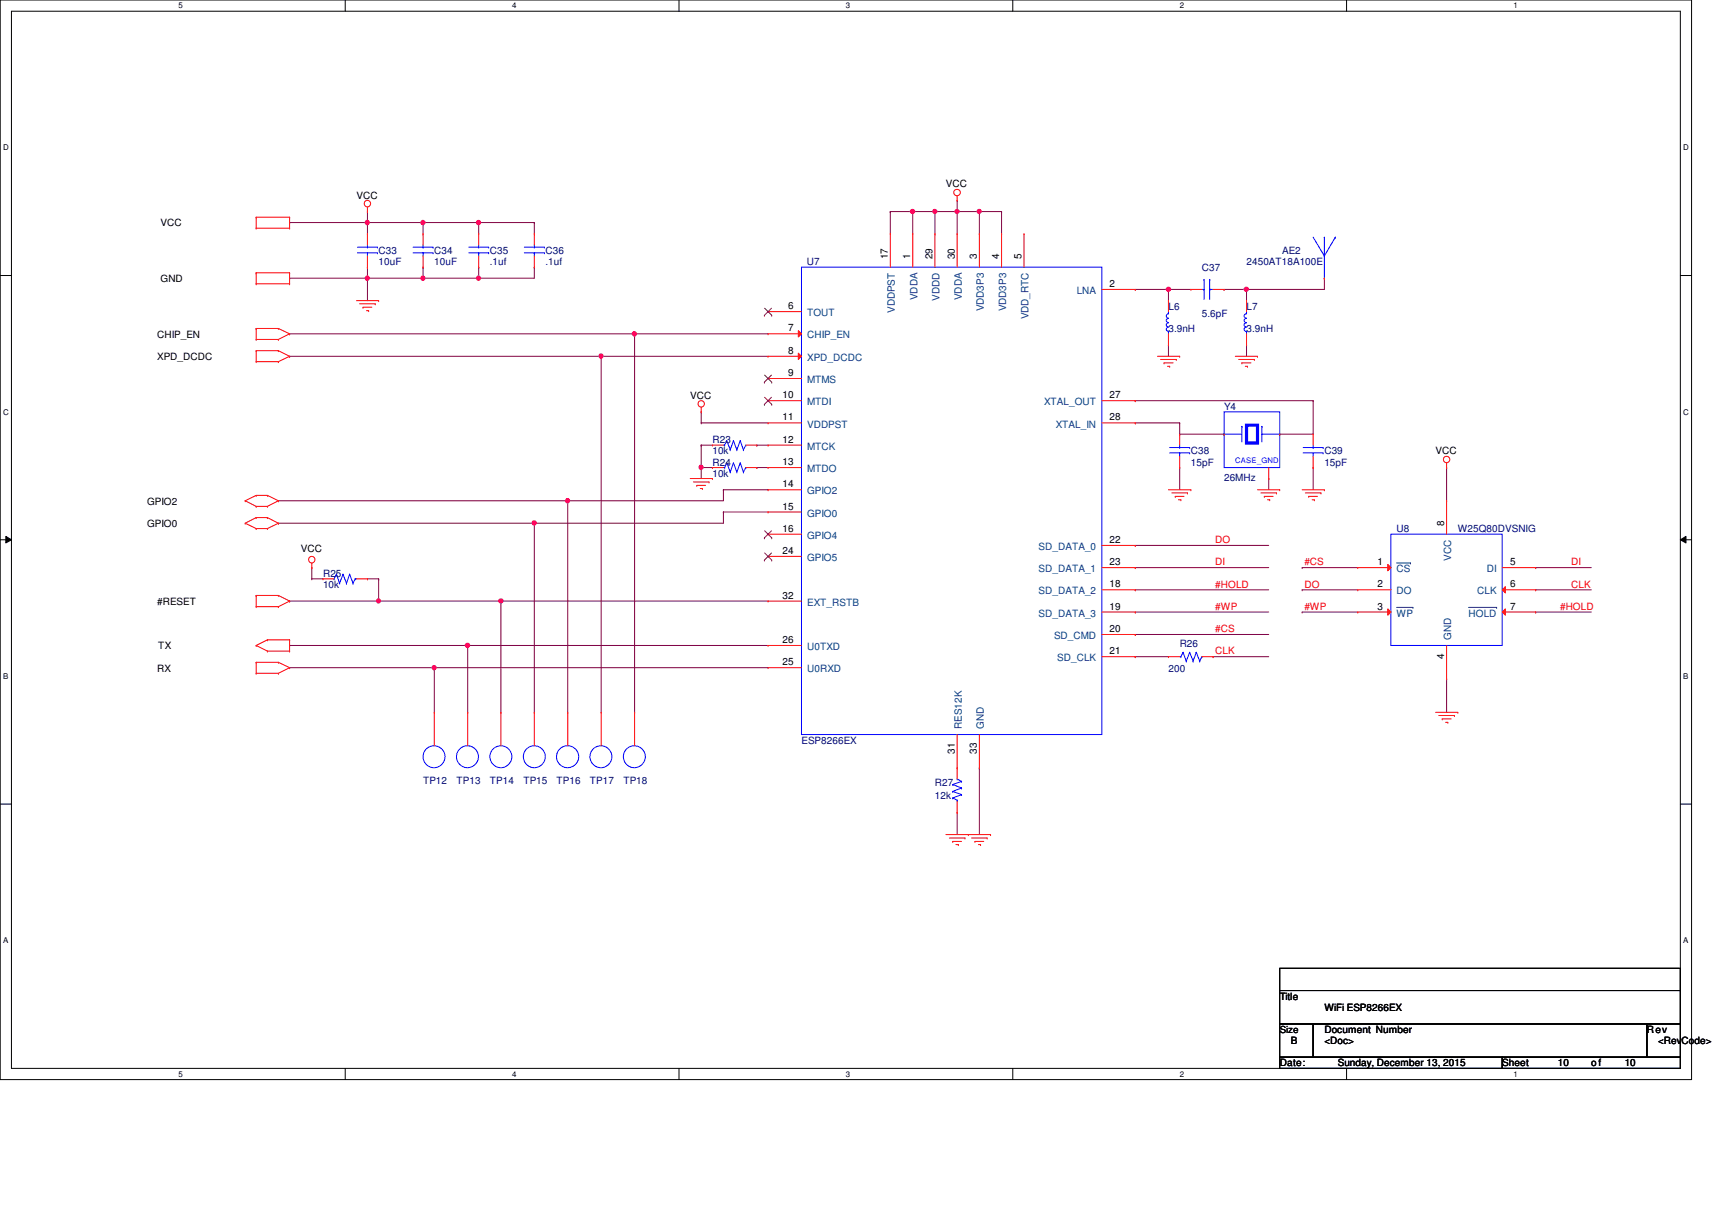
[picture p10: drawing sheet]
<svg xmlns="http://www.w3.org/2000/svg" width="297mm" height="210mm" viewBox="0 0 297 210" stroke-linecap="round" stroke-linejoin="round" font-family="sans-serif">
<path d="M0 0h293.5v187.3h-293.5zM2 1.9h289.5v183.4h-289.5z" fill="none" stroke="#000" stroke-width=".17"/>
<g fill="#fff">
<path d="M30.9 .2h.8v1.5h-.8z"/>
<path d="M30.9 185.5h.8v1.6h-.8z"/>
</g>
<path d="M59.9 0v1.9M59.9 185.3v2" fill="none" stroke="#000" stroke-width=".17"/>
<g fill="#fff">
<path d="M88.9 .2h.7v1.5h-.7z"/>
<path d="M88.9 185.5h.7v1.6h-.7z"/>
</g>
<path d="M117.8 0v1.9M117.8 185.3v2" fill="none" stroke="#000" stroke-width=".17"/>
<g fill="#fff">
<path d="M146.8 .2h.7v1.5h-.7z"/>
<path d="M146.8 185.5h.7v1.6h-.7z"/>
</g>
<path d="M175.7 0v1.9M175.7 185.3v2" fill="none" stroke="#000" stroke-width=".17"/>
<g fill="#fff">
<path d="M204.7 .2h.7v1.5h-.7z"/>
<path d="M204.7 185.5h.7v1.6h-.7z"/>
</g>
<path d="M233.6 0v1.9M233.6 185.3v2" fill="none" stroke="#000" stroke-width=".17"/>
<g fill="#fff">
<path d="M262.6 .2h.8v1.5h-.8z"/>
<path d="M262.6 185.5h.8v1.6h-.8z"/>
<path d="M.5 24.8h1v1.6h-1z"/>
<path d="M292.1 24.8h.9v1.6h-.9z"/>
<path d="M.5 70.7h1v1.5h-1z"/>
<path d="M292.1 70.7h.9v1.5h-.9z"/>
</g>
<path d="M0 47.8h2M291.5 47.8h2" fill="none" stroke="#000" stroke-width=".17"/>
<g fill="#fff">
<path d="M.5 116.5h.9v1.6h-.9z"/>
<path d="M292.1 116.5h.8v1.6h-.8z"/>
</g>
<path d="M0 93.6h2M1 93l1 .6-1 .6zM291.5 93.6l1-.6v1.2zM291.5 93.6h2" fill="none" stroke="#000" stroke-width=".17"/>
<path d="M1 93l1 .6-1 .6zM291.5 93.6l1-.6v1.2z" fill="#000"/>
<g fill="#fff">
<path d="M.5 162.4h.9v1.5h-.9z"/>
<path d="M292.1 162.4h.8v1.5h-.8z"/>
</g>
<path d="M0 139.5h2M291.5 139.5h2" fill="none" stroke="#000" stroke-width=".17"/>
<path d="M50.2 38.6h.1M63.8 36.7h.1M63.8 36.7v1.9h-13.6M50.2 48.3h.1M63.8 46.4h.1M63.8 46.4v1.9h-13.6" fill="none" stroke="#800040" stroke-width=".17"/>
<circle cx="63.7" cy="38.6" r=".38" fill="#f0f"/>
<circle cx="63.7" cy="38.6" r=".38" fill="none" stroke="#f0f" stroke-width=".17"/>
<path d="M63.8 38.6h.1M63.8 38.6h19.3M73.4 38.6h.1M63.8 48.3h.1M63.8 48.3h9.6" fill="none" stroke="#800040" stroke-width=".17"/>
<circle cx="83" cy="38.6" r=".38" fill="#f0f"/>
<circle cx="83" cy="38.6" r=".38" fill="none" stroke="#f0f" stroke-width=".17"/>
<circle cx="73.4" cy="38.6" r=".38" fill="#f0f"/>
<circle cx="73.4" cy="38.6" r=".38" fill="none" stroke="#f0f" stroke-width=".17"/>
<g fill="none" stroke="#800040" stroke-width=".17">
<path d="M63.8 38.6h.1M63.8 38.6v2M73.4 38.6h.1M73.4 38.6v2M83.1 38.6h.1M83.1 38.6h9.6M83.1 38.6v2M92.7 38.6h.1M92.7 38.6v2M63.8 48.3h.1M63.8 48.3v3.9M83.1 48.3h.1"/>
<path d="M83.1 48.3h9.6"/>
</g>
<circle cx="63.7" cy="48.3" r=".38" fill="#f0f"/>
<circle cx="63.7" cy="48.3" r=".38" fill="none" stroke="#f0f" stroke-width=".17"/>
<path d="M73.4 46.4h.1M73.4 48.3h.1M73.4 46.4v1.9M83.1 46.4h.1M83.1 46.4v1.9h-9.7M92.7 46.4h.1M92.7 46.4v1.9" fill="none" stroke="#800040" stroke-width=".17"/>
<circle cx="83" cy="48.3" r=".38" fill="#f0f"/>
<circle cx="83" cy="48.3" r=".38" fill="none" stroke="#f0f" stroke-width=".17"/>
<circle cx="73.4" cy="48.3" r=".38" fill="#f0f"/>
<circle cx="73.4" cy="48.3" r=".38" fill="none" stroke="#f0f" stroke-width=".17"/>
<g fill="none" stroke="#800040" stroke-width=".17">
<path d="M154.5 36.7h.1M154.5 36.7v3.9M154.5 36.7h7.7M158.4 36.7h.1M158.4 36.7v3.9M166.1 34.8h.1M166.1 36.7h.1M166.1 34.8v1.9M166.1 36.7h3.8M197 73.4h.1M197 69.5h.1M197 73.4h7.7"/>
<path d="M197 69.5h30.8M204.7 73.4h.1M204.7 75.3h.1M204.7 73.4v1.9M204.7 75.3h7.7M222 75.3h.1M227.8 69.5h.1M227.8 69.5v5.8h-5.8M197 94.6h.1M197 98.5h.1M197 94.6h23.1M197 98.5h23.1"/>
<path d="M204.7 81.1h.1M204.7 81.1v3.9M220.1 83h.1M220.1 83v2M225.9 98.5h.1M225.9 98.5h9.7M227.8 81.1h.1M227.8 81.1v3.9M251 81.1h.1M251 81.1v5.8M266.4 98.5h.1M266.4 98.5h9.7"/>
<path d="M197 102.3h.1M197 106.2h.1M197 110.1h.1M197 113.9h.1M197 102.3h23.1M197 106.2h23.1M197 113.9h5.7M197 110.1h23.1M210.5 113.9h.1M210.5 113.9h9.6M225.9 106.2h.1M225.9 102.3h.1"/>
<path d="M225.9 102.3h9.7M225.9 106.2h9.7M251 117.8h.1M251 117.8v5.8M266.4 106.2h.1M266.4 102.3h.1M266.4 102.3h9.7M266.4 106.2h9.7M169.9 133.2h.1M169.9 133.2v11.6M166.1 140.9h.1M166.1 140.9v3.9"/>
</g>
<circle cx="158.3" cy="36.7" r=".37" fill="#f0f"/>
<circle cx="158.3" cy="36.7" r=".37" fill="none" stroke="#f0f" stroke-width=".17"/>
<path d="M162.2 36.7h.1M162.2 36.7v3.9" fill="none" stroke="#800040" stroke-width=".17"/>
<circle cx="162.2" cy="36.7" r=".37" fill="#f0f"/>
<circle cx="162.2" cy="36.7" r=".37" fill="none" stroke="#f0f" stroke-width=".17"/>
<path d="M162.2 36.7h.1M162.2 36.7h3.9" fill="none" stroke="#800040" stroke-width=".17"/>
<circle cx="166" cy="36.7" r=".37" fill="#f0f"/>
<circle cx="166" cy="36.7" r=".37" fill="none" stroke="#f0f" stroke-width=".17"/>
<path d="M166.1 36.7h.1M166.1 36.7v3.9M169.9 36.7h.1M169.9 36.7v3.9M169.9 36.7h3.9" fill="none" stroke="#800040" stroke-width=".17"/>
<circle cx="169.9" cy="36.7" r=".37" fill="#f0f"/>
<circle cx="169.9" cy="36.7" r=".37" fill="none" stroke="#f0f" stroke-width=".17"/>
<g fill="none" stroke="#800040" stroke-width=".17">
<path d="M173.8 36.7h.1M173.8 36.7v3.9M50.2 57.9h.1M50.2 57.9h59.9M50.2 61.8h.1M50.2 61.8h54.1M121.7 77.2h.1M121.7 77.2h1.9M121.7 77.2v3.9M131.3 77.2h.1M131.3 77.2h2M131.3 81.1h.1"/>
<path d="M131.3 81.1h2M50.2 104.3h.1M50.2 104.3h15.5"/>
</g>
<circle cx="121.6" cy="81.1" r=".38" fill="#f0f"/>
<circle cx="121.6" cy="81.1" r=".38" fill="none" stroke="#f0f" stroke-width=".17"/>
<path d="M48.3 86.9h.1M48.3 90.8h.1M48.3 86.9h50.2M48.3 90.8h44.4M121.7 81.1h.1M121.7 81.1h1.9M121.7 81.1v1.9M50.2 112h.1M50.2 112h30.9" fill="none" stroke="#800040" stroke-width=".17"/>
<circle cx="81.1" cy="111.9" r=".37" fill="#f0f"/>
<circle cx="81.1" cy="111.9" r=".37" fill="none" stroke="#f0f" stroke-width=".17"/>
<path d="M50.2 115.8h.1M50.2 115.8h25.1" fill="none" stroke="#800040" stroke-width=".17"/>
<circle cx="75.3" cy="115.8" r=".38" fill="#f0f"/>
<circle cx="75.3" cy="115.8" r=".38" fill="none" stroke="#f0f" stroke-width=".17"/>
<path d="M54.1 98.5h.1M54.1 98.5v1.9M54.1 100.4h.1M54.1 100.4h1.9M63.8 100.4h.1M63.8 100.4h1.9M65.7 100.4h.1M65.7 104.3h.1M65.7 100.4v3.9M65.7 104.3h21.2" fill="none" stroke="#800040" stroke-width=".17"/>
<circle cx="86.9" cy="104.2" r=".37" fill="#f0f"/>
<circle cx="86.9" cy="104.2" r=".37" fill="none" stroke="#f0f" stroke-width=".17"/>
<circle cx="65.7" cy="104.2" r=".37" fill="#f0f"/>
<circle cx="65.7" cy="104.2" r=".37" fill="none" stroke="#f0f" stroke-width=".17"/>
<g fill="none" stroke="#800040" stroke-width=".17">
<path d="M121.7 73.4h.1M121.7 71.5h.1M121.7 73.4h11.6M121.7 71.5v1.9M92.7 90.8h.1M92.7 90.8v32.8M125.5 85h.1M125.5 88.8h.1M125.5 85v1.9M125.5 88.8v2M125.5 85h7.8M125.5 88.8h7.8"/>
<path d="M75.3 115.8h.1M75.3 115.8v7.8M75.3 115.8h58M81.1 112h.1M81.1 112v11.6M81.1 112h52.2M86.9 104.3h.1M86.9 104.3v19.3M86.9 104.3h46.4"/>
</g>
<circle cx="92.7" cy="90.7" r=".38" fill="#f0f"/>
<circle cx="92.7" cy="90.7" r=".38" fill="none" stroke="#f0f" stroke-width=".17"/>
<path d="M92.7 90.8h.1M92.7 90.8h32.8M98.5 86.9h.1M98.5 86.9v36.7" fill="none" stroke="#800040" stroke-width=".17"/>
<circle cx="98.5" cy="86.9" r=".38" fill="#f0f"/>
<circle cx="98.5" cy="86.9" r=".38" fill="none" stroke="#f0f" stroke-width=".17"/>
<path d="M104.3 61.8h.1M104.3 61.8v61.8M98.5 86.9h.1M98.5 86.9h27" fill="none" stroke="#800040" stroke-width=".17"/>
<circle cx="104.3" cy="61.8" r=".38" fill="#f0f"/>
<circle cx="104.3" cy="61.8" r=".38" fill="none" stroke="#f0f" stroke-width=".17"/>
<path d="M110.1 57.9h.1M110.1 57.9v65.7M104.3 61.8h.1M104.3 61.8h29" fill="none" stroke="#800040" stroke-width=".17"/>
<circle cx="110.1" cy="57.9" r=".38" fill="#f0f"/>
<circle cx="110.1" cy="57.9" r=".38" fill="none" stroke="#f0f" stroke-width=".17"/>
<path d="M110.1 57.9h.1M110.1 57.9h23.2M197 50.2h.1M197 50.2h5.7" fill="none" stroke="#800040" stroke-width=".17"/>
<circle cx="202.7" cy="50.2" r=".37" fill="#f0f"/>
<circle cx="202.7" cy="50.2" r=".37" fill="none" stroke="#f0f" stroke-width=".17"/>
<path d="M202.7 50.2h.1M202.7 50.2v2M202.7 50.2h3.9M212.4 50.2h.1M212.4 50.2h17.4M216.3 50.2h.1M216.3 50.2v2" fill="none" stroke="#800040" stroke-width=".17"/>
<circle cx="216.2" cy="50.2" r=".37" fill="#f0f"/>
<circle cx="216.2" cy="50.2" r=".37" fill="none" stroke="#f0f" stroke-width=".17"/>
<path d="M202.7 59.9h.1M202.7 59.9v1.9M216.3 59.9h.1M216.3 59.9v1.9M229.8 48.3h.1M229.8 48.3v1.9" fill="none" stroke="#800040" stroke-width=".17"/>
<g fill="none" stroke="#f00" stroke-width=".17">
<path d="M44.4 39.6h.1M44.4 37.7h.1M44.4 37.7h5.8M44.4 39.6h5.8M44.4 37.7v1.9M50.2 37.7h.1M50.2 39.6h.1M50.2 37.7v1.9M63.8 36.7h.1M63.8 35.9v.8M166.1 34.8h.1M166.1 34v.8"/>
<path d="M44.4 49.2h.1M44.4 47.3h.1M44.4 58.9h.1M44.4 57h.1M44.4 47.3v1.9M44.4 57v1.9M44.4 47.3h5.8M44.4 49.2h5.8M44.4 57h3.9M44.4 58.9h3.9M48.3 57h.1M48.3 58.9h.1"/>
<path d="M48.3 57l1.9 .9M50.2 47.3h.1M50.2 49.2h.1M50.2 57.9h.1M50.2 47.3v1.9M50.2 57.9l-1.9 1M61.8 52.2h3.9M62.4 52.7h2.7M63 53.3h.1M63 53.3h1.5M63.6 53.9h.4M63.8 40.6h.1"/>
<path d="M63.8 46.4h.1M63.8 40.6v1.9M63.8 44.4v2M64 53.9h.1M65.1 52.7h.1M65.7 52.2h.1M44.4 62.7h.1M44.4 60.8h.1M44.4 60.8v1.9M44.4 60.8h3.9M44.4 62.7h3.9M48.3 60.8h.1"/>
<path d="M48.3 62.7h.1M48.3 60.8l1.9 1M50.2 61.8h.1M50.2 61.8l-1.9 .9M121.7 71.5h.1M121.7 70.7v.8M200.8 61.8h3.9M201.4 62.4h2.7M202 62.9h.1M202 62.9h1.5M202.6 63.5h.3M202.9 63.5h.1"/>
<path d="M204.1 62.4h.1M204.7 61.8h.1M214.3 61.8h3.9M214.9 62.4h2.7M215.5 62.9h.1M215.5 62.9h1.5M216.1 63.5h.3M216.4 63.5h.1M217.6 62.4h.1M218.2 61.8h.1M227.8 75.3h.1M227.8 75.3v1.9"/>
<path d="M227.8 79.2v1.9M42.5 86.9h.1M42.5 90.8h.1M42.5 86.9l1.9 .9M42.5 90.8l1.9 .9M44.4 85.9h.1M44.4 87.8h.1M44.4 89.8h.1M44.4 91.7h.1M44.4 85.9l-1.9 1M44.4 85.9h2M44.4 87.8h2"/>
<path d="M44.4 89.8l-1.9 1M44.4 89.8h2M44.4 91.7h2M46.4 85.9h.1M46.4 87.8h.1M46.4 89.8h.1M46.4 91.7h.1M46.4 85.9l1.9 1M46.4 89.8l1.9 1M48.3 86.9h.1M48.3 90.8h.1M48.3 86.9l-1.9 .9"/>
<path d="M48.3 90.8l-1.9 .9M54.1 98.5h.1M54.1 97.7v.8M119.8 83h3.8M120.3 83.6h2.7M120.9 84.2h.1M120.9 84.2h1.5M121.5 84.8h.4M121.9 84.8h.1M123 83.6h.1M123.6 83h.1M202.7 85h3.9"/>
<path d="M203.3 85.5h2.7M203.9 86.1h.1M203.9 86.1h1.5M204.5 86.7h.4M204.9 86.7h.1M206 85.5h.1M206.6 85h.1M218.2 85h3.8M218.8 85.5h2.7M219.4 86.1h.1M219.4 86.1h1.5M219.9 86.7h.4"/>
<path d="M220.3 86.7h.1M221.5 85.5h.1M222 85h.1M225.9 85h3.9M226.5 85.5h2.7M227.1 86.1h.1M227.1 86.1h1.5M227.7 86.7h.3M227.8 81.1h.1M228 86.7h.1M229.2 85.5h.1M229.8 85h.1"/>
<path d="M251 81.1h.1M251 80.3v.8M44.4 105.2h.1M44.4 103.3h.1M44.4 112h.1M44.4 116.8h.1M44.4 114.9h.1M44.4 103.3v1.9M44.4 114.9v1.9M44.4 103.3h3.9M44.4 105.2h3.9M44.4 112l2 .9"/>
<path d="M44.4 114.9h3.9M44.4 116.8h3.9M46.4 111h.1M46.4 112.9h.1M46.4 111l-2 1M46.4 111h3.8M46.4 112.9h3.8M48.3 103.3h.1M48.3 105.2h.1M48.3 114.9h.1M48.3 116.8h.1M48.3 103.3l1.9 1"/>
<path d="M48.3 114.9l1.9 .9M50.2 104.3h.1M50.2 111h.1M50.2 112.9h.1M50.2 115.8h.1M50.2 111v1.9M50.2 104.3l-1.9 .9M50.2 115.8l-1.9 1M249.1 123.6h3.8M249.6 124.1h2.7M250.2 124.7h.1M250.2 124.7h1.6"/>
<path d="M250.8 125.3h.4M251.2 125.3h.1M252.3 124.1h.1M252.9 123.6h.1M164.1 144.8h7.8M164.7 145.4h2.7M165.3 146h.1M165.3 146h1.5M165.9 146.5h.4M166.3 146.5h.1M167.4 145.4h.1M168 144.8h.1"/>
<path d="M168.6 145.4h2.7M169.2 146h.1M169.2 146h1.5M169.8 146.5h.3M170.1 146.5h.1M171.3 145.4h.1M171.9 144.8h.1"/>
<circle cx="63.7" cy="35.3" r=".56"/>
<circle cx="166.1" cy="33.4" r=".56"/>
<circle cx="121.7" cy="70.1" r=".56"/>
<circle cx="251" cy="79.7" r=".56"/>
<circle cx="54.1" cy="97.1" r=".56"/>
</g>
<path d="M222 168h69.5v3.8h-69.5zM222 171.8h69.5v5.8h-69.5zM222 177.6h5.8v5.8h-5.8zM227.8 177.6h57.9v5.8h-57.9zM285.7 177.6h5.8v5.8h-5.8zM222 183.4h38.6v1.9h-38.6zM260.6 183.4h30.9v1.9h-30.9z" fill="none" stroke="#000" stroke-width=".17"/>
<g fill="none" stroke="#00f" stroke-width=".17">
<path d="M62 43.9h3.5M62 42.9h3.5M63.8 42.9h.1M63.8 43.9h.1M63.8 42.5v.4M63.8 43.9v.5M65.5 43.9h.1M65.5 42.9h.1M226.1 78.6h3.5M226.1 77.6h3.5M227.8 77.6h.1M227.8 78.6h.1"/>
<path d="M227.8 77.2v.4M227.8 78.6v.6M229.6 78.6h.1M229.6 77.6h.1M241.3 92.7h19.3v19.3h-19.3z"/>
</g>
<path d="M240.8 97.9l.5 .6-.5 .5z" fill="#f00"/>
<path d="M235.6 98.5h.1M235.6 98.5h5.7M240.8 97.9l.5 .6-.5 .5zM235.6 102.3h.1M235.6 102.3h5.7" fill="none" stroke="#f00" stroke-width=".17"/>
<path d="M242.3 97.7h2.4M244.7 97.7h.1" fill="none" stroke="#004080" stroke-width=".17"/>
<path d="M240.8 105.6l.5 .6-.5 .5z" fill="#f00"/>
<path d="M260.6 98.5h5.8M266.4 98.5h.1M235.6 106.2h.1M235.6 106.2h5.7M240.8 105.6l.5 .6-.5 .5z" fill="none" stroke="#f00" stroke-width=".17"/>
<path d="M242.3 105.4h2.8M245.1 105.4h.1" fill="none" stroke="#004080" stroke-width=".17"/>
<path d="M260.6 102.3l.6-.5v1.1z" fill="#f00"/>
<path d="M260.6 102.3l.6-.5v1.1zM260.6 102.3h5.8M266.4 102.3h.1" fill="none" stroke="#f00" stroke-width=".17"/>
<path d="M260.6 106.2l.6-.6v1.1z" fill="#f00"/>
<g fill="none" stroke="#f00" stroke-width=".17">
<path d="M92.7 40.6h.1M92.7 46.4h.1M92.7 40.6v1.9M92.7 44.4v2M133.3 54.1h.1M133.3 54.1h5.8M158.4 40.6h.1M158.4 40.6v5.8M162.2 40.6h.1M162.2 40.6v5.8M166.1 40.6h.1M166.1 40.6v5.8"/>
<path d="M169.9 40.6h.1M169.9 40.6v5.8M173.8 40.6h.1M173.8 40.6v5.8M177.7 40.6h.1M177.7 40.6v5.8M191.2 50.2h5.8M197 50.2h.1M206.6 50.2h.1M206.6 50.2h1.9M210.5 50.2h1.9M212.4 50.2h.1"/>
<path d="M133.3 65.7h.1M133.3 69.5h.1M133.3 73.4h.1M133.3 77.2h.1M133.3 65.7h5.8M133.3 69.5h5.8M133.3 73.4h5.8M133.3 77.2h5.8M191.2 69.5h5.8M191.2 73.4h5.8M197 69.5h.1M197 73.4h.1"/>
<path d="M204.7 75.3h.1M204.7 75.3v1.9M204.7 79.2v1.9M123.6 81.1h.1M123.6 81.1h1.9M129.4 81.1h1.9M131.3 81.1h.1M133.3 81.1h.1M133.3 85h.1M133.3 88.8h.1M133.3 92.7h.1M133.3 81.1h5.8"/>
<path d="M133.3 85h5.8M133.3 88.8h5.8M133.3 92.7h5.8M204.7 81.1h.1M251 86.9h.1M251 86.9v5.8M56 100.4h.1M56 100.4h2M61.8 100.4h2M63.8 100.4h.1M133.3 115.8h.1M133.3 112h.1"/>
<path d="M133.3 104.3h.1M133.3 115.8h5.8M133.3 112h5.8M133.3 104.3h5.8M251 117.8h.1M251 112v5.8M260.6 106.2l.6-.6v1.1zM260.6 106.2h5.8M266.4 106.2h.1M86.9 123.6h.1M86.9 123.6v5.8M92.7 123.6h.1"/>
<path d="M92.7 123.6v5.8M110.1 123.6h.1M110.1 123.6v5.8M166.1 133.2h.1M166.1 127.4v7.7M166.1 139v1.9M169.9 133.2h.1M169.9 127.4v5.8M166.1 140.9h.1"/>
</g>
<path d="M254.8 105.4h4.9M259.7 105.4h.1" fill="none" stroke="#004080" stroke-width=".17"/>
<g fill="none" stroke="#00f" stroke-width=".17">
<path d="M91 43.9h3.4M91 42.9h3.4M92.7 42.9h.1M92.7 43.9h.1M92.7 42.5v.4M92.7 43.9v.5M94.4 43.9h.1M94.4 42.9h.1M139.1 46.4h52.1v81h-52.1zM208.5 50.2h.4M208.9 50.2h.1M208.9 48.5h.1"/>
<path d="M208.9 48.5v3.4M209.9 48.5h.1M209.9 50.2h.1M209.9 50.2h.6M209.9 48.5v3.4M202.9 78.6h3.5M202.9 77.6h3.5M204.7 77.6h.1M204.7 78.6h.1M204.7 77.2v.4M204.7 78.6v.6M206.4 78.6h.1"/>
<path d="M206.4 77.6h.1M58.4 99.6h.1M58.4 99.6l.5 1.6M58.4 99.6l-.4 .8M59.5 99.6h.1M59.5 99.6l.6 1.6M59.5 99.6l-.6 1.6M60.7 99.6h.1M60.7 99.6l.6 1.6M60.7 99.6l-.6 1.6M125.5 81.1h.2M125.7 81.1h.1"/>
<path d="M126.1 80.3h.1M126.1 80.3l-.4 .8M126.1 80.3l.6 1.6M126.7 81.9h.1M127.3 80.3h.1M127.3 80.3l-.6 1.6M127.3 80.3l.5 1.6M127.8 81.9h.1M128.4 80.3h.1M128.4 80.3l-.6 1.6M128.4 80.3l.6 1.6M129 81.9h.1"/>
<path d="M129.4 81.1h.1M129.4 81.1l-.4 .8M58 100.4h.1M58.9 101.2h.1M60.1 101.2h.1M61.3 101.2h.1M61.6 100.4h.1M61.6 100.4l-.3 .8M61.6 100.4h.2M165.3 138.4h.1M165.3 137.3h.1M165.3 136.1h.1"/>
<path d="M165.3 138.4l.8 .4M165.3 137.3l1.5 .5M165.3 136.1l1.5 .6M166.1 135.1h.1M166.1 138.8h.1M166.1 135.1l.7 .5M166.1 138.8v.2M166.8 137.8h.1M166.8 136.7h.1M166.8 135.6h.1M166.8 137.8l-1.5 .6M166.8 136.7l-1.5 .6"/>
<path d="M166.8 135.6l-1.5 .5"/>
<circle cx="86.9" cy="131.3" r="1.9"/>
<circle cx="92.7" cy="131.3" r="1.9"/>
<circle cx="110.1" cy="131.3" r="1.9"/>
</g>
<g fill="none" stroke="#804000" stroke-width=".17">
<path d="M132.6 54.7h.1M132.7 53.5l1.2 1.2M133.9 53.5l-1.3 1.2M133.9 54.7h.1M132.6 66.3h.1M132.6 70.1h.1M132.7 65.1l1.2 1.2M132.7 68.9l1.2 1.2M133.9 65.1l-1.3 1.2M133.9 68.9l-1.3 1.2M133.9 66.3h.1M133.9 70.1h.1"/>
<path d="M132.6 93.3h.1M132.7 92.1l1.2 1.2M133.9 92.1l-1.3 1.2M133.9 93.3h.1"/>
</g>
<path d="M138.5 57.4l.6 .5-.6 .6z" fill="#f00"/>
<path d="M133.3 57.9h.1M133.3 57.9h5.8M138.5 57.4l.6 .5-.6 .6z" fill="none" stroke="#f00" stroke-width=".17"/>
<path d="M138.5 61.3l.6 .5-.6 .6z" fill="#f00"/>
<g fill="none" stroke="#f00" stroke-width=".17">
<path d="M73.4 40.6h.1M73.4 46.4h.1M73.4 40.6v1.9M73.4 44.4v2M83.1 40.6h.1M83.1 46.4h.1M83.1 40.6v1.9M83.1 44.4v2M154.5 40.6h.1M154.5 40.6v5.8M202.7 59.9h.1M202.7 52.2h.1"/>
<path d="M202.7 52.2v1.9M202.7 57.9v2M216.3 59.9h.1M216.3 52.2h.1M216.3 52.2v1.9M216.3 57.9v2M229.8 48.3h.1M123.6 77.2h.1M123.6 77.2h1.9M129.4 77.2h1.9M131.3 77.2h.1M133.3 61.8h.1"/>
<path d="M133.3 61.8h5.8M138.5 61.3l.6 .5-.6 .6zM212.4 75.3h.1M222 75.3h.1M133.3 96.5h.1M133.3 96.5h5.8M191.2 94.6h5.8M191.2 98.5h5.8M197 94.6h.1M197 98.5h.1M220.1 83h.1M220.1 81.1v1.9"/>
<path d="M191.2 102.3h5.8M191.2 106.2h5.8M191.2 110.1h5.8M191.2 113.9h5.8M197 102.3h.1M197 106.2h.1M197 110.1h.1M197 113.9h.1M202.7 113.9h.1M202.7 113.9h2M208.5 113.9h2M210.5 113.9h.1"/>
<path d="M75.3 123.6h.1M75.3 123.6v5.8M81.1 123.6h.1M81.1 123.6v5.8M98.5 123.6h.1M98.5 123.6v5.8M104.3 123.6h.1M104.3 123.6v5.8"/>
</g>
<path d="M132.6 97.2h.1M132.7 95.9l1.2 1.3M133.9 95.9l-1.3 1.3M133.9 97.2h.1" fill="none" stroke="#804000" stroke-width=".17"/>
<g fill="none" stroke="#00f" stroke-width=".17">
<path d="M71.7 43.9h3.4M71.7 42.9h3.4M73.4 42.9h.1M73.4 43.9h.1M73.4 42.5v.4M73.4 43.9v.5M75.1 43.9h.1M75.1 42.9h.1M81.3 43.9h3.5M81.3 42.9h3.5M83.1 42.9h.1M83.1 43.9h.1"/>
<path d="M83.1 42.5v.4M83.1 43.9v.5M84.8 43.9h.1M84.8 42.9h.1M202.7 56a.36 .36 0 0 0-.4 .4 .36 .36 0 0 0 .4 .3M202.7 56.8a.36 .36 0 0 0-.4 .3 .36 .36 0 0 0 .4 .4M202.7 54.1v.3a.38 .38 0 0 0-.4 .4 .38 .38 0 0 0 .4 .4M202.7 55.2a.36 .36 0 0 0-.4 .4 .36 .36 0 0 0 .4 .4M202.7 57.5h.1M202.7 54.1h.1M202.7 57.5v.4M216.3 56a.34 .34 0 0 0-.4 .3 .34 .34 0 0 0 .3 .4"/>
<path d="M216.3 56.8a.34 .34 0 0 0-.4 .3 .34 .34 0 0 0 .3 .3M216.3 54.1v.3a.36 .36 0 0 0-.4 .4 .36 .36 0 0 0 .3 .4M216.3 55.2a.34 .34 0 0 0-.4 .4 .34 .34 0 0 0 .3 .3M216.3 57.5h.1M216.3 54.1h.1M216.3 57.5v.4M227.8 41.1l2 3.3M229.8 41.1h.1M229.8 44.4h.1M229.8 41.1v7.2M231.7 41.1h.1M231.7 41.1l-1.9 3.3"/>
<path d="M125.5 77.2h.2M125.7 77.2h.1M126.1 76.5h.1M126.1 76.5l-.4 .7M126.1 76.5l.6 1.5M126.7 78h.1M127.3 76.5h.1M127.3 76.5l-.6 1.5M127.3 76.5l.5 1.5M127.8 78h.1M128.4 76.5h.1M128.4 76.5l-.6 1.5"/>
<path d="M128.4 76.5l.6 1.5M129 78h.1M129.4 77.2h.1M129.4 77.2l-.4 .8M212.4 71.5h9.6v9.6h-9.6zM212.4 75.3h.1M212.4 75.3h3.1M215.5 74h.1M215.5 74v2.7M218.9 74h.1M218.9 75.3h.1M218.9 74v2.7"/>
<path d="M218.9 75.3h3.1M204.7 113.9h.2M204.9 113.9h.1M205.3 113.2h.1M205.3 113.2l-.4 .7M205.3 113.2l.5 1.5M205.8 114.7h.1M206.4 113.2h.1M206.4 113.2l-.6 1.5M206.4 113.2l.6 1.5M207 114.7h.1M207.6 113.2h.1"/>
<path d="M207.6 113.2l-.6 1.5M207.6 113.2l.5 1.5M208.1 114.7h.1M208.5 113.9h.1M208.5 113.9l-.4 .8"/>
<circle cx="75.3" cy="131.3" r="1.9"/>
<circle cx="81.1" cy="131.3" r="1.9"/>
<circle cx="98.5" cy="131.3" r="1.92"/>
<circle cx="104.3" cy="131.3" r="1.9"/>
</g>
<path d="M216.3 73.7h1.9v3.1h-1.9z" fill="none" stroke="#00f" stroke-width=".55"/>
<circle cx="63.7" cy="38.6" r=".38" fill="#f0f"/>
<circle cx="63.7" cy="38.6" r=".38" fill="none" stroke="#f0f" stroke-width=".17"/>
<circle cx="83" cy="38.6" r=".38" fill="#f0f"/>
<circle cx="83" cy="38.6" r=".38" fill="none" stroke="#f0f" stroke-width=".17"/>
<circle cx="73.4" cy="38.6" r=".38" fill="#f0f"/>
<circle cx="73.4" cy="38.6" r=".38" fill="none" stroke="#f0f" stroke-width=".17"/>
<circle cx="63.7" cy="48.3" r=".38" fill="#f0f"/>
<circle cx="63.7" cy="48.3" r=".38" fill="none" stroke="#f0f" stroke-width=".17"/>
<circle cx="83" cy="48.3" r=".38" fill="#f0f"/>
<circle cx="83" cy="48.3" r=".38" fill="none" stroke="#f0f" stroke-width=".17"/>
<circle cx="73.4" cy="48.3" r=".38" fill="#f0f"/>
<circle cx="73.4" cy="48.3" r=".38" fill="none" stroke="#f0f" stroke-width=".17"/>
<circle cx="158.3" cy="36.7" r=".37" fill="#f0f"/>
<circle cx="158.3" cy="36.7" r=".37" fill="none" stroke="#f0f" stroke-width=".17"/>
<circle cx="162.2" cy="36.7" r=".37" fill="#f0f"/>
<circle cx="162.2" cy="36.7" r=".37" fill="none" stroke="#f0f" stroke-width=".17"/>
<circle cx="166" cy="36.7" r=".37" fill="#f0f"/>
<circle cx="166" cy="36.7" r=".37" fill="none" stroke="#f0f" stroke-width=".17"/>
<circle cx="169.9" cy="36.7" r=".37" fill="#f0f"/>
<circle cx="169.9" cy="36.7" r=".37" fill="none" stroke="#f0f" stroke-width=".17"/>
<circle cx="121.6" cy="81.1" r=".38" fill="#f0f"/>
<circle cx="121.6" cy="81.1" r=".38" fill="none" stroke="#f0f" stroke-width=".17"/>
<circle cx="81.1" cy="111.9" r=".37" fill="#f0f"/>
<circle cx="81.1" cy="111.9" r=".37" fill="none" stroke="#f0f" stroke-width=".17"/>
<circle cx="75.3" cy="115.8" r=".38" fill="#f0f"/>
<circle cx="75.3" cy="115.8" r=".38" fill="none" stroke="#f0f" stroke-width=".17"/>
<circle cx="86.9" cy="104.2" r=".37" fill="#f0f"/>
<circle cx="86.9" cy="104.2" r=".37" fill="none" stroke="#f0f" stroke-width=".17"/>
<circle cx="65.7" cy="104.2" r=".37" fill="#f0f"/>
<circle cx="65.7" cy="104.2" r=".37" fill="none" stroke="#f0f" stroke-width=".17"/>
<circle cx="92.7" cy="90.7" r=".38" fill="#f0f"/>
<circle cx="92.7" cy="90.7" r=".38" fill="none" stroke="#f0f" stroke-width=".17"/>
<circle cx="98.5" cy="86.9" r=".38" fill="#f0f"/>
<circle cx="98.5" cy="86.9" r=".38" fill="none" stroke="#f0f" stroke-width=".17"/>
<circle cx="104.3" cy="61.8" r=".38" fill="#f0f"/>
<circle cx="104.3" cy="61.8" r=".38" fill="none" stroke="#f0f" stroke-width=".17"/>
<circle cx="110.1" cy="57.9" r=".38" fill="#f0f"/>
<circle cx="110.1" cy="57.9" r=".38" fill="none" stroke="#f0f" stroke-width=".17"/>
<circle cx="202.7" cy="50.2" r=".37" fill="#f0f"/>
<circle cx="202.7" cy="50.2" r=".37" fill="none" stroke="#f0f" stroke-width=".17"/>
<circle cx="216.2" cy="50.2" r=".37" fill="#f0f"/>
<circle cx="216.2" cy="50.2" r=".37" fill="none" stroke="#f0f" stroke-width=".17"/>
<g font-size="1.7">
<text x="61.8" y="34.5">VCC</text>
<text x="164.1" y="32.5">VCC</text>
<text x="27.9" y="39.3">VCC</text>
<text x="154" y="45" transform="rotate(-90 154 45)">17</text>
<text x="157.9" y="45" transform="rotate(-90 157.9 45)">1</text>
<text x="161.8" y="45" transform="rotate(-90 161.8 45)">29</text>
<text x="165.6" y="45" transform="rotate(-90 165.6 45)">30</text>
<text x="169.5" y="45" transform="rotate(-90 169.5 45)">3</text>
<text x="173.4" y="45" transform="rotate(-90 173.4 45)">4</text>
<text x="177.2" y="45" transform="rotate(-90 177.2 45)">5</text>
<text x="27.9" y="48.9">GND</text>
<text x="136.7" y="53.6">6</text>
<text x="192.5" y="49.8">2</text>
<text x="27.3" y="58.6">CHIP_EN</text>
<text x="136.7" y="57.5">7</text>
<text x="27.3" y="62.4">XPD_DCDC</text>
<text x="136.7" y="65.2">9</text>
<text x="136.7" y="61.4">8</text>
<text x="119.8" y="69.2">VCC</text>
<text x="135.8" y="69.1">10</text>
<text x="192.5" y="69.1">27</text>
<text x="135.8" y="72.9">11</text>
<text x="135.8" y="76.8">12</text>
<text x="192.5" y="72.9">28</text>
<text x="135.8" y="80.7">13</text>
<text x="249.1" y="78.8">VCC</text>
<text x="25.5" y="87.5">GPIO2</text>
<text x="135.8" y="84.5">14</text>
<text x="135.8" y="88.4">15</text>
<text x="25.5" y="91.4">GPIO0</text>
<text x="52.2" y="95.8">VCC</text>
<text x="135.8" y="92.2">16</text>
<text x="192.5" y="94.2">22</text>
<text x="250.6" y="91.3" transform="rotate(-90 250.6 91.3)">8</text>
<text x="135.8" y="96.1">24</text>
<text x="192.5" y="101.9">18</text>
<text x="192.5" y="98">23</text>
<text x="239" y="98">1</text>
<text x="239" y="101.9">2</text>
<text x="262" y="98">5</text>
<text x="262" y="101.9">6</text>
<text x="27.3" y="104.9">#RESET</text>
<text x="135.8" y="103.8">32</text>
<text x="192.5" y="105.7">19</text>
<text x="239" y="105.7">3</text>
<text x="262" y="105.7">7</text>
<text x="27.5" y="112.6">TX</text>
<text x="135.8" y="111.5">26</text>
<text x="192.5" y="109.6">20</text>
<text x="192.5" y="113.5">21</text>
<text x="27.3" y="116.5">RX</text>
<text x="135.8" y="115.4">25</text>
<text x="250.6" y="114.3" transform="rotate(-90 250.6 114.3)">4</text>
<text x="165.6" y="130.7" transform="rotate(-90 165.6 130.7)">31</text>
<text x="169.5" y="130.7" transform="rotate(-90 169.5 130.7)">33</text>
<text x="222" y="173.4">Title</text>
<text x="222" y="179.2">Size</text>
<text x="229.8" y="179.2">Document Number</text>
<text x="229.8" y="175.3">WiFi ESP8266EX</text>
<text x="285.7" y="179.2">Rev</text>
<text x="222" y="185">Date:</text>
<text x="224" y="181.1">B</text>
<text x="229.8" y="181.1">&lt;Doc&gt;</text>
<text x="232.1" y="185">Sunday, December 13, 2015</text>
<text x="260.6" y="185">Sheet</text>
<text x="270.3" y="185">10</text>
<text x="276.1" y="185">of</text>
<text x="281.9" y="185">10</text>
<text x="287.7" y="181.1">&lt;RevCode&gt;</text>
</g>
<g font-size="1.7" fill="#000080">
<text x="65.7" y="44.1">C33</text>
<text x="65.7" y="46">10uF</text>
<text x="75.4" y="44.1">C34</text>
<text x="75.4" y="46">10uF</text>
<text x="85" y="44.1">C35</text>
<text x="85" y="46">.1uf</text>
<text x="94.7" y="44.1">C36</text>
<text x="94.7" y="46">.1uf</text>
<text x="140" y="46">U7</text>
<text x="208.5" y="47">C37</text>
<text x="216.3" y="46">2450AT18A100E</text>
<text x="222.5" y="44.1">AE2</text>
<text x="202.7" y="53.8">L6</text>
<text x="216.3" y="53.8">L7</text>
<text x="202.7" y="57.6">3.9nH</text>
<text x="208.5" y="54.9">5.6pF</text>
<text x="216.3" y="57.6">3.9nH</text>
<text x="212.4" y="71.1">Y4</text>
<text x="123.6" y="76.9">R23</text>
<text x="123.6" y="80.8">R24</text>
<text x="123.6" y="82.7">10k</text>
<text x="123.6" y="78.8">10k</text>
<text x="206.6" y="78.8">C38</text>
<text x="206.6" y="80.8">15pF</text>
<text x="212.4" y="83.5">26MHz</text>
<text x="229.8" y="78.8">C39</text>
<text x="229.8" y="80.8">15pF</text>
<text x="242.3" y="92.4">U8</text>
<text x="252.9" y="92.4">W25Q80DVSNIG</text>
<text x="56" y="100.1">R25</text>
<text x="56" y="102">10k</text>
<text x="204.7" y="112.2">R26</text>
<text x="202.7" y="116.5">200</text>
<text x="139.1" y="129">ESP8266EX</text>
<text x="73.4" y="136">TP12</text>
<text x="79.2" y="136">TP13</text>
<text x="85" y="136">TP14</text>
<text x="90.8" y="136">TP15</text>
<text x="96.6" y="136">TP16</text>
<text x="102.4" y="136">TP17</text>
<text x="108.2" y="136">TP18</text>
<text x="162.2" y="136.4">R27</text>
<text x="162.2" y="138.7">12k</text>
</g>
<g font-size="1.7" fill="#004080">
<text x="159.2" y="52.1" transform="rotate(-90 159.2 52.1)">VDDA</text>
<text x="163" y="52.2" transform="rotate(-90 163 52.2)">VDDD</text>
<text x="166.9" y="52.1" transform="rotate(-90 166.9 52.1)">VDDA</text>
<text x="186.8" y="51">LNA</text>
<text x="140" y="54.9">TOUT</text>
<text x="140" y="58.7">CHIP_EN</text>
<text x="155.3" y="54.3" transform="rotate(-90 155.3 54.3)">VDDPST</text>
<text x="170.7" y="54" transform="rotate(-90 170.7 54)">VDD3P3</text>
<text x="174.6" y="54" transform="rotate(-90 174.6 54)">VDD3P3</text>
<text x="178.5" y="55.4" transform="rotate(-90 178.5 55.4)">VDD_RTC</text>
<text x="140" y="62.6">XPD_DCDC</text>
<text x="140" y="66.5">MTMS</text>
<text x="140" y="70.3">MTDI</text>
<text x="181.1" y="70.3">XTAL_OUT</text>
<text x="140" y="74.2">VDDPST</text>
<text x="183.2" y="74.2">XTAL_IN</text>
<text x="140" y="78">MTCK</text>
<text x="140" y="81.9">MTDO</text>
<text x="140" y="85.8">GPIO2</text>
<text x="140" y="89.6">GPIO0</text>
<text x="140" y="93.5">GPIO4</text>
<text x="180.2" y="95.4">SD_DATA_0</text>
<text x="140" y="97.3">GPIO5</text>
<text x="180.2" y="99.3">SD_DATA_1</text>
<text x="242.3" y="99.3">CS</text>
<text x="251.8" y="97.2" transform="rotate(-90 251.8 97.2)">VCC</text>
<text x="258" y="99.3">DI</text>
<text x="140" y="105.1">EXT_RSTB</text>
<text x="180.2" y="103.1">SD_DATA_2</text>
<text x="180.2" y="107">SD_DATA_3</text>
<text x="242.3" y="103.1">DO</text>
<text x="242.3" y="107">WP</text>
<text x="254.8" y="107">HOLD</text>
<text x="256.3" y="103.1">CLK</text>
<text x="140" y="112.8">U0TXD</text>
<text x="182.9" y="110.9">SD_CMD</text>
<text x="251.8" y="111" transform="rotate(-90 251.8 111)">GND</text>
<text x="140" y="116.6">U0RXD</text>
<text x="183.4" y="114.7">SD_CLK</text>
<text x="166.9" y="126.4" transform="rotate(-90 166.9 126.4)">RES12K</text>
<text x="170.7" y="126.4" transform="rotate(-90 170.7 126.4)">GND</text>
</g>
<g font-size="1.7" fill="#f00">
<text x="210.9" y="94.2">DO</text>
<text x="210.9" y="98.1">DI</text>
<text x="210.9" y="101.9">#HOLD</text>
<text x="226.3" y="98.1">#CS</text>
<text x="226.3" y="101.9">DO</text>
<text x="272.6" y="98.1">DI</text>
<text x="272.6" y="101.9">CLK</text>
<text x="210.9" y="105.8">#WP</text>
<text x="226.3" y="105.8">#WP</text>
<text x="270.7" y="105.8">#HOLD</text>
<text x="210.9" y="113.5">CLK</text>
<text x="210.9" y="109.7">#CS</text>
</g>
<g font-size="1.4">
<text x="30.9" y="1.4">5</text>
<text x="88.9" y="1.4">4</text>
<text x="146.8" y="1.4">3</text>
<text x="204.7" y="1.4">2</text>
<text x="262.6" y="1.4">1</text>
<text x=".5" y="26.1">D</text>
<text x="292.1" y="26.1">D</text>
<text x=".5" y="71.9">C</text>
<text x="292.1" y="71.9">C</text>
<text x=".5" y="117.8">B</text>
<text x="292.1" y="117.8">B</text>
<text x=".5" y="163.6">A</text>
<text x="292.1" y="163.6">A</text>
<text x="30.9" y="186.8">5</text>
<text x="88.9" y="186.8">4</text>
<text x="146.8" y="186.8">3</text>
<text x="204.7" y="186.8">2</text>
<text x="262.6" y="186.8">1</text>
</g>
<text font-size="1.3" fill="#00f" x="214.3" y="80.3">CASE_GND</text>
</svg>
